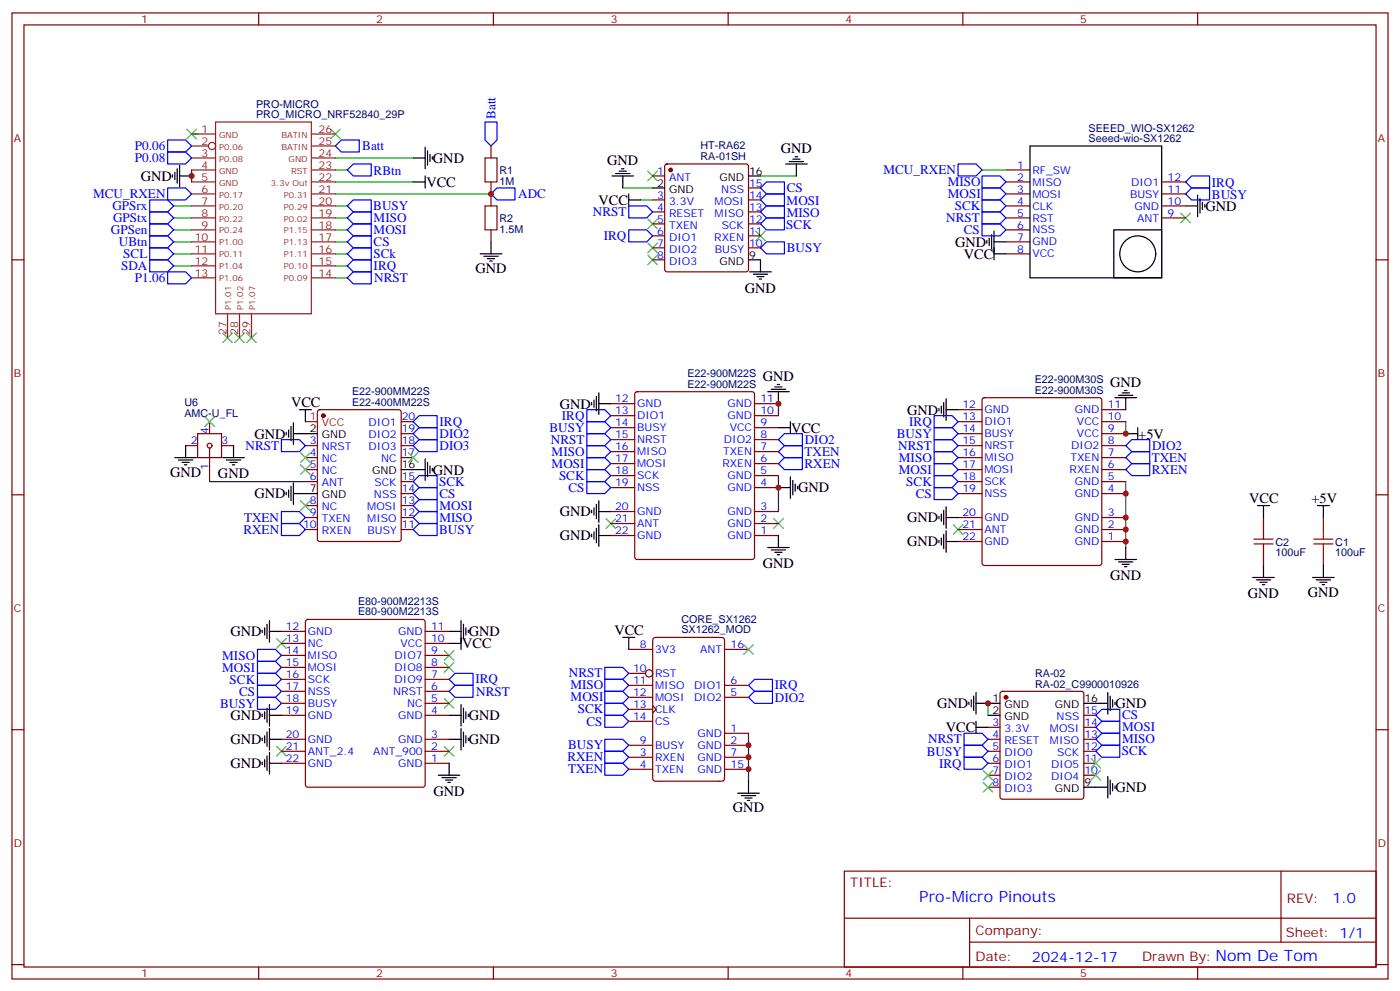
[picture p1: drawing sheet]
<svg xmlns="http://www.w3.org/2000/svg" width="412mm" height="292mm" viewBox="0 0 412 292" stroke-linecap="round" stroke-linejoin="round" font-family="sans-serif">
<g fill="none" stroke="#870000" stroke-width=".35">
<path d="M3.5 3.8h405.4v284.3h-405.4zM7.1 7.3h398.2v277.3h-398.2zM76.2 3.8v3.5M145.3 3.8v3.5M214.5 3.8v3.5M283.6 3.8v3.5M352.8 3.8v3.5M144.6 43v3.5M144.6 53.6v7M192.3 51.8h3.5M192.3 58.8h3.5M196 48.5l.5-.2h23.3l.5 .2 .2 .5v30.3l-.2 .5-.5 .2h-23.3l-.5-.2-.2-.5v-30.3z"/>
<path d="M220.5 58.8h3.5M220.5 55.3h3.5M296.3 50h7.1M296.3 53.6h7.1M296.3 57.1h7.1M342.2 53.6h7M342.2 57.1h7M3.5 76.5h3.6M144.6 67.7v3.5M192.3 76.5h3.5M192.3 62.4h3.5M192.3 65.9h3.5"/>
<path d="M192.3 69.4h3.5M192.3 73h3.5M220.5 62.4h3.5M220.5 65.9h3.5M220.5 69.4h3.5M220.5 73h3.5M296.3 60.6h7.1M296.3 64.1h7.1M296.3 67.7h7.1M296.3 71.2h7.1M296.3 74.7h7.1M342.2 60.6h7"/>
<path d="M342.2 64.1h7M405.3 76.5h3.6M179.9 118.8h7.1M187.2 115.5l.5-.2h33.8l.5 .2 .2 .5v48l-.2 .5-.5 .2h-33.8l-.5-.3-.2-.4v-48zM222.2 118.8h7.1M289.5 117.3l.5-.2h33.8l.5 .2 .3 .5v47.9l-.3 .5-.5 .2h-33.8l-.5-.2-.2-.5v-47.9zM54.7 131.2h3.5M58.2 127.6h7.1v7.1h-7.1zM61.7 124.1v3.5M61.7 131.9v9.8M65.3 131.2h3.5M90 131.2h3.5"/>
<path d="M90 138.2h3.5M90 134.7h3.5M93.7 120.8l.5-.2h23.3l.6 .4 .1 37.7-.5 .6-23.5 .1-.7-.5v-37.6zM118.2 131.2h3.5M118.2 134.7h3.5M118.2 127.6h3.5M118.2 124.1h3.5M179.9 140h7.1M179.9 136.5h7.1M179.9 132.9h7.1M179.9 129.4h7.1M179.9 125.9h7.1"/>
<path d="M179.9 122.3h7.1M222.2 140h7.1M222.2 136.5h7.1M222.2 132.9h7.1M222.2 129.4h7.1M222.2 125.9h7.1M222.2 122.3h7.1M282.2 131.2h7.1M282.2 138.2h7.1M282.2 134.7h7.1M282.2 127.6h7.1M282.2 124.1h7.1"/>
<path d="M282.2 120.6h7.1M324.6 131.2h7M324.6 138.2h7M324.6 134.7h7M324.6 127.6h7M324.6 124.1h7M324.6 120.6h7M3.5 145.6h3.6M90 155.9h3.5M90 152.3h3.5M90 141.7h3.5M90 148.8h3.5"/>
<path d="M118.2 155.9h3.5M118.2 152.3h3.5M118.2 145.3h3.5M118.2 141.7h3.5M118.2 148.8h3.5M179.9 157.6h7.1M179.9 154.1h7.1M179.9 150.6h7.1M179.9 143.5h7.1M222.2 157.6h7.1M222.2 154.1h7.1M222.2 150.6h7.1"/>
<path d="M222.2 143.5h7.1M282.2 159.4h7.1M282.2 155.9h7.1M282.2 152.3h7.1M282.2 145.3h7.1M282.2 141.7h7.1M324.6 159.4h7M324.6 155.9h7M324.6 152.3h7M324.6 145.3h7M324.6 141.7h7M372.2 152.3v3.6"/>
<path d="M389.8 152.3v3.6M405.3 145.6h3.6M372.2 162.9v3.5M389.8 162.9v3.5M82.9 200h7.1M82.9 196.4h7.1M82.9 192.9h7.1M82.9 189.4h7.1M82.9 185.8h7.1M90.2 182.5l.5-.2h33.8l.5 .2 .2 .5v48l-.2 .5-.5 .2h-33.8l-.5-.2-.2-.5v-48zM125.2 200h7.1M125.2 196.4h7.1"/>
<path d="M125.2 192.9h7.1M125.2 189.4h7.1M125.2 185.8h7.1M185.2 191.1h7.1M185.2 198.2h4.9M192.5 187.8l.8-.2h18.4a1.33 1.33 0 0 1 1.7 .5v40.1a1.33 1.33 0 0 1-.5 1.7h-18.9a1.33 1.33 0 0 1-1.7-.5v-40zM213.4 191.1h7.1M3.5 214.8h3.6M82.9 217.6h7.1M82.9 210.5h7.1M82.9 207h7.1M82.9 203.5h7.1"/>
<path d="M125.2 217.6h7.1M125.2 210.5h7.1M125.2 207h7.1M125.2 203.5h7.1M185.2 219.4h7.1M185.2 205.2h7.1M185.2 201.7h7.1M185.2 208.8h7.1M185.2 212.3h7.1M192.3 207.7l1 1.1-1 1M213.4 219.4h7.1M213.4 205.2h7.1"/>
<path d="M213.4 201.7h7.1M213.4 215.8h7.1M291 217.6h3.6M291 214.1h3.6M294.8 203.7l.5-.2h23.3l.5 .2 .2 .5v30.3l-.3 .5-.4 .2h-23.3l-.5-.2-.2-.5v-30.3zM319.3 217.6h3.5M319.3 210.5h3.5M319.3 214.1h3.5M405.3 214.8h3.6M82.9 224.6h7.1M82.9 221.1h7.1M125.2 224.6h7.1"/>
<path d="M125.2 221.1h7.1M185.2 222.9h7.1M185.2 226.4h7.1M213.4 222.9h7.1M213.4 226.4h7.1M291 224.6h3.6M291 221.1h3.6M291 228.2h3.6M291 231.7h3.6M319.3 224.6h3.5M319.3 221.1h3.5M319.3 228.2h3.5"/>
<path d="M248.7 256.4h156.6v28.2h-156.6zM377.3 256.4v20.9M248.7 270.2h156.5M285.6 277.3h119.6M285.6 270.2v14.2M3.5 283.9h3.6M76.2 284.6v3.5M145.3 284.6v3.5M214.5 284.6v3.5M283.6 284.6v3.5M352.8 284.6v3.5M405.3 283.9h3.6"/>
<circle cx="61.7" cy="131.2" r=".71"/>
<circle cx="191.2" cy="198.2" r="1.06"/>
</g>
<g fill="none" stroke="#3c3" stroke-width=".35">
<path d="M55 38l2.9 2.9M57.9 38l-2.9 2.9M97.4 38l2.8 2.9M100.2 38l-2.8 2.9M190.9 50.4l2.8 2.8M193.7 50.4l-2.8 2.8M190.9 75.1l2.8 2.8M190.9 71.5l2.8 2.9M190.9 64.5l2.8 2.8M193.7 75.1l-2.8 2.8M193.7 71.5l-2.8 2.9M193.7 64.5l-2.8 2.8"/>
<path d="M222.6 68l2.8 2.8M225.4 68l-2.8 2.8M347.8 62.7l2.9 2.8M350.7 62.7l-2.9 2.8M65.6 98l2.8 2.8M68.4 98l-2.8 2.8M69.1 98l2.9 2.8M72 98l-2.9 2.8M72.7 98l2.8 2.8M75.5 98l-2.8 2.8M60.3 122.7l2.8 2.8M63.1 122.7l-2.8 2.8"/>
<path d="M88.5 136.8l2.9 2.8M88.5 133.3l2.9 2.8M91.4 136.8l-2.9 2.8M91.4 133.3l-2.9 2.8M120.3 133.3l2.8 2.8M123.1 133.3l-2.8 2.8M88.5 147.4l2.9 2.8M91.4 147.4l-2.9 2.8M178.5 152.7l2.8 2.8M181.3 152.7l-2.8 2.8M227.9 152.7l2.8 2.8M230.7 152.7l-2.8 2.8"/>
<path d="M280.8 154.4l2.8 2.9M283.6 154.4l-2.8 2.9M81.5 188l2.8 2.8M84.3 188l-2.8 2.8M130.9 191.5l2.8 2.8M130.9 195l2.8 2.8M133.7 191.5l-2.8 2.8M133.7 195l-2.8 2.8M219.1 189.7l2.8 2.8M221.9 189.7l-2.8 2.8M81.5 219.7l2.8 2.8M84.3 219.7l-2.8 2.8"/>
<path d="M130.9 205.6l2.8 2.8M130.9 219.7l2.8 2.8M133.7 205.6l-2.8 2.8M133.7 219.7l-2.8 2.8M289.6 226.8l2.9 2.8M289.6 230.3l2.9 2.8M292.5 226.8l-2.9 2.8M292.5 230.3l-2.9 2.8M321.4 223.2l2.8 2.9M321.4 226.8l2.8 2.8M324.2 223.2l-2.8 2.9M324.2 226.8l-2.8 2.8"/>
</g>
<g fill="none" stroke="#008700" stroke-width=".35">
<path d="M56.4 39.4h1.8M56.4 50v3.6M98.8 57.1h45.8M98.8 50h3.5M98.8 46.5h22.9M98.8 53.6h22.9M183.4 55.3h8.9M188.7 58.8h3.6M224 51.8h10.6M289.3 50h7M51.2 60.6h5.2M51.2 64.1h5.2"/>
<path d="M51.2 67.7h5.2M51.2 71.2h5.2M51.2 74.7h5.2M51.2 78.2h5.2M98.8 60.6h3.5M98.8 64.1h3.5M98.8 67.7h3.5M98.8 71.2h3.5M98.8 74.7h3.5M98.8 78.2h3.5M98.8 81.8h3.5M229.3 118.8v3.5"/>
<path d="M229.3 140v10.6M331.6 124.1v3.5M61.7 141.7h28.3M331.6 141.7v19.4M220.5 215.8v14.1M291 207v3.5"/>
</g>
<g fill="none" stroke="#000" stroke-width=".35">
<path d="M50.8 51.4v.7M51.5 50.7v2.1M52.2 49.7v4.2M52.9 51.8h3.5M52.9 48.6v6.4M121.7 53.6h3.5M121.7 46.5h3.5M125.2 43.3v6.4M125.2 51.8v3.5M125.9 44.4v4.2M126.6 45.4v2.2M127.4 46.1v.7"/>
<path d="M180.3 51.8h6.3M181.3 51.1h4.3M182.4 50.4h2.1M183.1 49.7h.7M183.4 51.8v3.5M185.2 58.8h3.5M185.2 57.1v3.5M192.3 55.3h3.5M220.5 51.8h3.5M231.4 48.3h6.4M232.5 47.6h4.2M233.5 46.8h2.2"/>
<path d="M234.2 46.1h.7M234.6 48.3v3.5M303.4 43h38.8v38.8h-38.8zM352.8 57.4v6.4M353.5 58.5v4.2M354.2 59.5v2.2M141.5 74.7h6.3M142.5 75.4h4.3M143.6 76.1h2.1M144.3 76.8h.7M144.6 71.2v3.5M220.5 76.5h3.5v3.5"/>
<path d="M290.7 70.8v.7M291.4 70.1v2.1M292.1 69.1v4.2M292.8 74.7h3.5M292.8 68v8.5M292.8 71.2h3.5M328.1 67.7h14.1v14.1h-14.1zM349.2 60.6h3.6M354.9 60.3v.7M220.8 80h6.4M221.9 80.7h4.2M223 81.4h2.1"/>
<path d="M223.7 82.1h.7M174.3 118.5v.7M175 117.8v2.1M175.7 116.7v4.2M176.4 115.6v6.4M176.4 118.8h3.5M226.1 115.3h6.4M227.2 114.6h4.2M228.2 113.9h2.2M229 113.2h.7M229.3 115.3v3.5M277.3 119.5v2.1"/>
<path d="M278 118.5v4.2M278.7 117.4v6.4M328.4 117.1h6.4M329.5 116.3h4.2M330.6 115.6h2.1M331.3 114.9h.7M331.6 117.1v3.5M51.5 134.7h6.4M52.6 135.4h4.2M53.6 136.1h2.1M54.3 136.8h.7M54.7 131.2v3.5"/>
<path d="M65.6 134.7h6.4M66.7 135.4h4.2M67.7 136.1h2.1M68.4 136.8h.7M68.8 131.2v3.5M84.3 127.3v.7M85 126.6v2.1M85.7 125.5v4.3M86.4 127.6h7.1M86.4 124.5v6.3M88.2 120.6h3.5M90 120.6v3.5"/>
<path d="M118.2 138.2h7M125.2 135v6.4M125.9 136.1v4.2M126.6 137.2v2.1M127.4 137.9v.7M229.3 125.9h3.5M232.8 124.1v3.5M276.6 120.2v.7M278.7 120.6h3.5M331.6 127.6h3.5M335.1 125.9v3.5M84.3 144.9v.7"/>
<path d="M85 144.2v2.1M85.7 143.2v4.2M86.4 145.3h7.1M86.4 142.1v6.3M174.3 150.2v.7M174.3 157.3v.7M175 149.5v2.1M175 156.6v2.1M175.7 148.4v4.3M175.7 155.5v4.2M176.4 150.6h3.5M176.4 147.4v6.3"/>
<path d="M176.4 154.4v6.4M176.4 157.6h3.5M229.3 143.5h3.5M229.3 157.6v3.5M232.8 140.3v6.4M233.5 141.4v4.2M234.2 142.5v2.1M234.9 143.2v.7M276.6 152v.7M276.6 159v.7M277.3 151.3v2.1M277.3 158.3v2.1"/>
<path d="M278 150.2v4.2M278 157.3v4.2M278.7 149.2v6.3M278.7 156.2v6.4M278.7 159.4h3.5M278.7 152.3h3.5M370.4 148.8h3.5M372.2 148.8v3.5M388.1 148.8h3.5M389.8 148.8v3.5M226.1 161.1h6.4M227.2 161.9h4.2"/>
<path d="M228.2 162.6h2.2M229 163.3h.7M328.4 164.7h6.4M329.5 165.4h4.2M330.6 166.1h2.1M331.3 166.8h.7M331.6 161.1v3.6M369 170h6.4M370.1 170.7h4.2M371.1 171.4h2.1M371.8 172.1h.7M372.2 166.4v3.6"/>
<path d="M386.6 170h6.4M387.7 170.7h4.2M388.8 171.4h2.1M389.5 172.1h.7M389.8 166.4v3.6M77.3 185.5v.7M78 184.8v2.1M78.7 183.7v4.3M79.4 185.8h3.5M79.4 182.7v6.3M132.3 185.8h3.5M132.3 189.4h3.5"/>
<path d="M135.8 182.7v8.4M136.5 183.7v4.3M137.2 184.8v2.1M137.9 185.5v.7M183.4 187.6h3.6M185.2 187.6v3.5M77.3 210.2v.7M77.3 217.2v.7M78 209.5v2.1M78 216.5v2.2M78.7 208.4v4.3M78.7 215.5v4.2"/>
<path d="M79.4 217.6h3.5M79.4 210.5h3.5M79.4 207.4v6.3M79.4 214.4v6.4M132.3 217.6h3.5M132.3 210.5h3.5M135.8 207.4v6.3M135.8 214.4v6.4M136.5 208.4v4.3M136.5 215.5v4.2M137.2 209.5v2.1M137.2 216.5v2.2"/>
<path d="M137.9 210.2v.7M137.9 217.2v.7M285.4 206.7v.7M286.1 206v2.1M286.8 204.9v4.2M287.5 207h7.1M287.5 203.8v6.4M287.5 212.3v3.5M287.5 214.1h3.5M291 210.5h3.6M319.3 207h7M326.3 203.8v6.4"/>
<path d="M327 204.9v4.2M327.7 206v2.1M328.4 206.7v.7M77.3 224.3v.7M78 223.6v2.1M78.7 222.5v4.3M79.4 221.5v6.3M79.4 224.6h3.5M129.1 228.2h6.4M130.2 228.9h4.2M131.2 229.6h2.1M131.9 230.3h.7"/>
<path d="M132.3 224.6v3.6M217.3 233.5h6.4M218.4 234.2h4.2M219.4 234.9h2.1M220.1 235.6h.7M220.5 229.9v3.6M319.3 231.7h7M326.3 228.5v6.4M327 229.6v4.2M327.7 230.6v2.2M328.4 231.4v.7"/>
<circle cx="335.1" cy="74.7" r="5.3"/>
</g>
<g fill="none" stroke="#00f" stroke-width=".35">
<path d="M142.9 35.9h3.5v5.3l-1.8 1.8-1.7-1.8zM44.1 58.8h5.3l1.8 1.8-1.8 1.8h-5.3zM49.4 41.2h5.3l1.7 1.8-1.7 1.7h-5.3zM49.4 44.7h5.3l1.7 1.8-1.7 1.8h-5.3zM49.4 55.3h5.3l1.7 1.8-1.7 1.7h-5.3zM98.8 43l1.7-1.8h5.3v3.5h-5.3zM104.1 48.3h5.3v3.5h-5.3l-1.8-1.8zM144.6 57.1l1.8-1.8h5.3v3.5h-5.3zM224 58.8l1.8-1.7h5.3v3.5h-5.3zM224 55.3l1.8-1.7h5.3v3.5h-5.3zM282.2 48.3h5.3l1.8 1.7-1.8 1.8h-5.3zM289.3 58.8h5.3l1.7 1.8-1.7 1.8h-5.3z"/>
<path d="M289.3 55.3h5.3l1.7 1.8-1.7 1.7h-5.3zM289.3 51.8h5.3l1.7 1.8-1.7 1.7h-5.3zM349.2 53.6l1.8-1.8h5.3v3.5h-5.3zM349.2 57.1l1.8-1.8h5.3v3.5h-5.3zM44.1 69.4h5.3l1.8 1.8-1.8 1.8h-5.3zM44.1 65.9h5.3l1.8 1.8-1.8 1.7h-5.3zM44.1 62.4h5.3l1.8 1.7-1.8 1.8h-5.3zM44.1 73h5.3l1.8 1.7-1.8 1.8h-5.3zM44.1 76.5h5.3l1.8 1.7-1.8 1.8h-5.3zM102.3 78.2l1.8-1.7h5.3v3.5h-5.3zM102.3 71.2l1.8-1.8h5.3v3.6h-5.3zM102.3 64.1l1.8-1.7h5.3v3.5h-5.3z"/>
<path d="M102.3 74.7l1.8-1.7h5.3v3.5h-5.3zM102.3 60.6l1.8-1.8h5.3v3.6h-5.3zM104.1 65.9h5.3v3.5h-5.3l-1.8-1.7zM185.2 67.7h5.3l1.8 1.7-1.8 1.8h-5.3zM185.2 60.6h5.3l1.8 1.8-1.8 1.7h-5.3zM224 73l1.8-1.8h5.3v3.5h-5.3zM224 65.9l1.8-1.8h5.3v3.6h-5.3zM224 62.4l1.8-1.8h5.3v3.5h-5.3zM289.3 65.9h5.3l1.7 1.8-1.7 1.7h-5.3zM289.3 62.4h5.3l1.7 1.7-1.7 1.8h-5.3zM49.4 80h5.3l1.7 1.8-1.7 1.7h-5.3zM102.3 81.8l1.8-1.8h5.3v3.5h-5.3z"/>
<path d="M82.9 129.4h5.3l1.8 1.8-1.8 1.7h-5.3zM121.7 127.6l1.8-1.7h5.3v3.5h-5.3zM121.7 124.1l1.8-1.8h5.3v3.6h-5.3zM121.7 131.2l1.8-1.8h5.3v3.5h-5.3zM172.9 127.6h5.3l1.7 1.8-1.7 1.8h-5.3zM172.9 120.6h5.3l1.7 1.7-1.7 1.8h-5.3zM172.9 134.7h5.3l1.7 1.8-1.7 1.7h-5.3zM172.9 131.2h5.3l1.7 1.7-1.7 1.8h-5.3zM172.9 138.2h5.3l1.7 1.8-1.7 1.7h-5.3zM172.9 124.1h5.3l1.7 1.8-1.7 1.7h-5.3zM229.3 129.4l1.8-1.8h5.3v3.6h-5.3zM229.3 136.5l1.8-1.8h5.3v3.5h-5.3z"/>
<path d="M231.1 131.2h5.3v3.5h-5.3l-1.8-1.8zM275.2 125.9h5.3l1.7 1.7-1.7 1.8h-5.3zM275.2 140h5.3l1.7 1.7-1.7 1.8h-5.3zM275.2 132.9h5.3l1.7 1.8-1.7 1.8h-5.3zM275.2 136.5h5.3l1.7 1.7-1.7 1.8h-5.3zM275.2 122.3h5.3l1.7 1.8-1.7 1.8h-5.3zM275.2 129.4h5.3l1.7 1.8-1.7 1.7h-5.3zM331.6 138.2l1.8-1.7h5.3v3.5h-5.3zM333.4 129.4h5.3v3.5h-5.3l-1.8-1.7zM333.4 132.9h5.3v3.6h-5.3l-1.8-1.8zM82.9 154.1h5.3l1.8 1.8-1.8 1.7h-5.3zM82.9 150.6h5.3l1.8 1.7-1.8 1.8h-5.3z"/>
<path d="M121.7 155.9l1.8-1.8h5.3v3.5h-5.3zM121.7 141.7l1.8-1.7h5.3v3.5h-5.3zM121.7 152.3l1.8-1.7h5.3v3.5h-5.3zM121.7 148.8l1.8-1.8h5.3v3.6h-5.3zM121.7 145.3l1.8-1.8h5.3v3.5h-5.3zM172.9 141.7h5.3l1.7 1.8-1.7 1.8h-5.3zM275.2 143.5h5.3l1.7 1.8-1.7 1.7h-5.3zM75.8 194.7h5.3l1.8 1.7-1.8 1.8h-5.3zM75.8 198.2h5.3l1.8 1.8-1.8 1.7h-5.3zM75.8 191.1h5.3l1.8 1.8-1.8 1.8h-5.3zM132.3 200l1.8-1.8h5.2v3.5h-5.2zM178.2 200h5.2l1.8 1.7-1.8 1.8h-5.2z"/>
<path d="M178.2 196.4h5.2l1.8 1.8-1.8 1.8h-5.2zM75.8 205.2h5.3l1.8 1.8-1.8 1.8h-5.3zM75.8 201.7h5.3l1.8 1.8-1.8 1.7h-5.3zM132.3 203.5l1.8-1.8h5.2v3.5h-5.2zM178.2 217.6h5.2l1.8 1.8-1.8 1.7h-5.2zM178.2 207h5.2l1.8 1.8-1.8 1.7h-5.2zM178.2 203.5h5.2l1.8 1.7-1.8 1.8h-5.2zM178.2 210.5h5.2l1.8 1.8-1.8 1.8h-5.2zM220.5 201.7l1.7-1.7h5.3v3.5h-5.3zM222.2 203.5h5.3v3.5h-5.3l-1.7-1.8zM284 219.4h5.3l1.7 1.7-1.7 1.8h-5.3zM284 215.8h5.3l1.7 1.8-1.7 1.8h-5.3z"/>
<path d="M322.8 210.5l1.8-1.7h5.2v3.5h-5.2zM322.8 214.1l1.8-1.8h5.2v3.5h-5.2zM322.8 217.6l1.8-1.8h5.2v3.6h-5.2zM178.2 221.1h5.2l1.8 1.8-1.8 1.7h-5.2zM178.2 224.6h5.2l1.8 1.8-1.8 1.8h-5.2zM284 222.9h5.3l1.7 1.7-1.7 1.8h-5.3zM322.8 221.1l1.8-1.7h5.2v3.5h-5.2z"/>
</g>
<g fill="#870000" stroke="#870000" stroke-width=".35">
<circle cx="197.6" cy="50" r=".53"/>
<circle cx="95.2" cy="122.3" r=".53"/>
<circle cx="296.3" cy="205.2" r=".53"/>
</g>
<path d="M90 124.1h3.5" fill="none" stroke="#f00" stroke-width=".35"/>
<path d="M142.9 46.5h3.5v7.1h-3.5zM142.9 60.6h3.5v7.1h-3.5zM369.4 158.7h5.6M372.2 155.9v2.8M387 158.7h5.6M389.8 155.9v2.8M369.4 160.1h5.6M372.2 160.1v2.8M387 160.1h5.6M389.8 160.1v2.8" fill="none" stroke="#a10000" stroke-width=".35"/>
<g fill="none" stroke="#8c2424" stroke-width=".35">
<path d="M56.4 39.4h7.1M63.5 35.9h28.2v56.5h-28.2zM91.7 39.4h7.1M56.4 43h5M56.4 46.5h7.1M56.4 50h7.1M56.4 53.6h7.1M56.4 57.1h7.1M91.7 43h7.1M91.7 46.5h7.1M91.7 50h7.1M91.7 53.6h7.1"/>
<path d="M91.7 57.1h7.1M56.4 67.7h7.1M56.4 71.2h7.1M56.4 60.6h7.1M56.4 74.7h7.1M56.4 64.1h7.1M56.4 78.2h7.1M91.7 67.7h7.1M91.7 71.2h7.1M91.7 60.6h7.1M91.7 74.7h7.1M91.7 64.1h7.1"/>
<path d="M91.7 78.2h7.1M56.4 81.8h7.1M67 92.4v7M70.6 92.4v7M74.1 92.4v7M91.7 81.8h7.1"/>
<circle cx="62.4" cy="43" r="1.06"/>
</g>
<g fill="#c00">
<circle cx="229.3" cy="143.5" r=".88"/>
<circle cx="331.6" cy="145.3" r=".88"/>
<circle cx="331.6" cy="152.3" r=".88"/>
<circle cx="331.6" cy="155.9" r=".88"/>
<circle cx="331.6" cy="159.4" r=".88"/>
<circle cx="229.3" cy="118.8" r=".88"/>
<circle cx="331.6" cy="127.6" r=".88"/>
<circle cx="144.6" cy="57.1" r=".88"/>
<circle cx="56.4" cy="51.8" r=".88"/>
<circle cx="220.5" cy="226.4" r=".88"/>
<circle cx="220.5" cy="222.9" r=".88"/>
<circle cx="220.5" cy="219.4" r=".88"/>
<circle cx="291" cy="207" r=".88"/>
</g>
<g font-size="4.6" fill="#00f">
<text x="270.8" y="265.4">Pro-Micro Pinouts</text>
<text x="358.1" y="282.9">Nom De Tom</text>
</g>
<g font-size="4.2">
<text x="127.5" y="47.9">GND</text>
<text x="230" y="45.1">GND</text>
<text x="41.5" y="53.2">GND</text>
<text x="178.9" y="48.6">GND</text>
<text x="125.6" y="55">VCC</text>
<text x="176.3" y="60.3">VCC</text>
<text x="355.1" y="62">GND</text>
<text x="281.3" y="72.6">GND</text>
<text x="283.9" y="76.1">VCC</text>
<text x="140.1" y="80.4">GND</text>
<text x="219.4" y="86.1">GND</text>
<text x="224.7" y="112.1">GND</text>
<text x="327" y="113.8">GND</text>
<text x="85.7" y="119.9">VCC</text>
<text x="164.9" y="120.3">GND</text>
<text x="267.2" y="122">GND</text>
<text x="75" y="129.1">GND</text>
<text x="233" y="127.3">VCC</text>
<text x="335.3" y="129.1">+5V</text>
<text x="50.1" y="140.3">GND</text>
<text x="64.2" y="140.7">GND</text>
<text x="127.5" y="139.7">GND</text>
<text x="75" y="146.7">GND</text>
<text x="235.1" y="144.9">GND</text>
<text x="367.9" y="148.1">VCC</text>
<text x="386.3" y="148.1">+5V</text>
<text x="164.9" y="152">GND</text>
<text x="267.2" y="153.8">GND</text>
<text x="164.9" y="159.1">GND</text>
<text x="267.2" y="160.8">GND</text>
<text x="224.7" y="167.2">GND</text>
<text x="327" y="170.8">GND</text>
<text x="367.6" y="176.1">GND</text>
<text x="385.2" y="175.6">GND</text>
<text x="67.9" y="187.3">GND</text>
<text x="136.2" y="190.8">VCC</text>
<text x="138.1" y="187.3">GND</text>
<text x="181" y="186.9">VCC</text>
<text x="276" y="208.4">GND</text>
<text x="328.6" y="208.4">GND</text>
<text x="67.9" y="211.9">GND</text>
<text x="138.1" y="211.9">GND</text>
<text x="278.6" y="215.5">VCC</text>
<text x="67.9" y="219">GND</text>
<text x="138.1" y="219">GND</text>
<text x="67.9" y="226.1">GND</text>
<text x="328.6" y="233.1">GND</text>
<text x="127.7" y="234.2">GND</text>
<text x="215.9" y="239.1">GND</text>
</g>
<g font-size="4.2" fill="#00f">
<text x="392.5" y="265.7">1.0</text>
<text x="304" y="283">2024-12-17</text>
</g>
<g font-size="3.9" fill="#00f">
<text x="145.9" y="35" transform="rotate(-90 145.9 35)">Batt</text>
<text x="39.8" y="44.2">P0.06</text>
<text x="39.8" y="47.8">P0.08</text>
<text x="106.7" y="44.3">Batt</text>
<text x="110.1" y="51.4">RBtn</text>
<text x="260.3" y="51.3">MCU_RXEN</text>
<text x="27.4" y="58.3">MCU_RXEN</text>
<text x="152.6" y="58.4">ADC</text>
<text x="231.8" y="56.6">CS</text>
<text x="279.2" y="54.7">MISO</text>
<text x="279.2" y="58.2">MOSI</text>
<text x="357" y="58.4">BUSY</text>
<text x="357" y="54.9">IRQ</text>
<text x="33.1" y="61.9">GPSrx</text>
<text x="33.3" y="65.4">GPStx</text>
<text x="110" y="61.8">BUSY</text>
<text x="110.1" y="65.3">MISO</text>
<text x="174.6" y="63.6">NRST</text>
<text x="231.7" y="60.2">MOSI</text>
<text x="231.7" y="63.7">MISO</text>
<text x="278.7" y="65.3">NRST</text>
<text x="281.3" y="61.8">SCK</text>
<text x="32.7" y="68.9">GPSen</text>
<text x="110.1" y="68.9">MOSI</text>
<text x="177.9" y="70.7">IRQ</text>
<text x="231.6" y="67.3">SCK</text>
<text x="283.9" y="68.9">CS</text>
<text x="35" y="72.4">UBtn</text>
<text x="36.3" y="76">SCL</text>
<text x="110" y="75.9">SCk</text>
<text x="110.1" y="72.4">CS</text>
<text x="231.7" y="74.3">BUSY</text>
<text x="35.7" y="79.5">SDA</text>
<text x="39.8" y="83">P1.06</text>
<text x="110.1" y="79.4">IRQ</text>
<text x="110.2" y="83">NRST</text>
<text x="129.5" y="125.3">IRQ</text>
<text x="165.5" y="123.6">IRQ</text>
<text x="267.8" y="125.4">IRQ</text>
<text x="129.5" y="129">DIO2</text>
<text x="161.9" y="127.1">BUSY</text>
<text x="162.3" y="130.6">NRST</text>
<text x="237.1" y="130.8">DIO2</text>
<text x="264.2" y="128.9">BUSY</text>
<text x="72.3" y="132.4">NRST</text>
<text x="129.5" y="132.5">DIO3</text>
<text x="162.5" y="137.7">MOSI</text>
<text x="162.5" y="134.2">MISO</text>
<text x="237" y="134.1">TXEN</text>
<text x="237" y="137.7">RXEN</text>
<text x="264.6" y="132.4">NRST</text>
<text x="264.8" y="136">MISO</text>
<text x="339.3" y="135.9">TXEN</text>
<text x="339.4" y="132.5">DIO2</text>
<text x="129.4" y="142.9">SCK</text>
<text x="164.7" y="141.3">SCK</text>
<text x="264.8" y="139.5">MOSI</text>
<text x="267" y="143">SCK</text>
<text x="339.3" y="139.4">RXEN</text>
<text x="129.5" y="146.5">CS</text>
<text x="167.5" y="144.8">CS</text>
<text x="269.8" y="146.5">CS</text>
<text x="71.9" y="153.6">TXEN</text>
<text x="129.5" y="153.5">MISO</text>
<text x="129.5" y="150">MOSI</text>
<text x="71.7" y="157.1">RXEN</text>
<text x="129.4" y="157.1">BUSY</text>
<text x="65.5" y="197.7">MOSI</text>
<text x="65.5" y="194.2">MISO</text>
<text x="67.7" y="201.2">SCK</text>
<text x="140.1" y="201.2">IRQ</text>
<text x="167.6" y="199.4">NRST</text>
<text x="168.1" y="202.8">MISO</text>
<text x="228.2" y="202.9">IRQ</text>
<text x="64.9" y="208.3">BUSY</text>
<text x="70.4" y="204.8">CS</text>
<text x="140.3" y="204.8">NRST</text>
<text x="168.1" y="206.4">MOSI</text>
<text x="170.2" y="209.9">SCK</text>
<text x="228.3" y="206.6">DIO2</text>
<text x="172.8" y="213.6">CS</text>
<text x="330.6" y="211.7">CS</text>
<text x="330.6" y="215.3">MOSI</text>
<text x="167.3" y="220.5">BUSY</text>
<text x="273.4" y="218.8">NRST</text>
<text x="330.6" y="218.8">MISO</text>
<text x="167.1" y="224">RXEN</text>
<text x="167.3" y="227.5">TXEN</text>
<text x="273" y="222.4">BUSY</text>
<text x="276.6" y="225.9">IRQ</text>
<text x="330.5" y="222.3">SCK</text>
</g>
<g font-size="3.9" fill="#800">
<text x="250.5" y="261">TITLE:</text>
<text x="379.1" y="265.7">REV:</text>
<text x="287.4" y="275.2">Company:</text>
<text x="378.7" y="275.8">Sheet: 1/1</text>
<text x="287.4" y="282.9">Date:</text>
<text x="336.4" y="282.9">Drawn By:</text>
</g>
<g font-size="3.2" fill="#800">
<text x="41.6" y="6.8">1</text>
<text x="110.8" y="6.8">2</text>
<text x="179.9" y="6.8">3</text>
<text x="249.1" y="6.8">4</text>
<text x="318.2" y="6.8">5</text>
<text x="4.1" y="41.9">A</text>
<text x="405.9" y="41.9">A</text>
<text x="4.1" y="111.1">B</text>
<text x="405.9" y="111.1">B</text>
<text x="4.1" y="180.2">C</text>
<text x="405.9" y="180.2">C</text>
<text x="4.1" y="249.3">D</text>
<text x="405.9" y="249.3">D</text>
<text x="41.6" y="287.6">1</text>
<text x="110.8" y="287.6">2</text>
<text x="179.9" y="287.6">3</text>
<text x="249.1" y="287.6">4</text>
<text x="318.2" y="287.6">5</text>
</g>
<g font-size="3.2" fill="#000080">
<text x="75.4" y="34.8">PRO_MICRO_NRF52840_29P</text>
<text x="75.4" y="31.6">PRO-MICRO</text>
<text x="320.7" y="41.9">Seeed-wio-SX1262</text>
<text x="320.7" y="38.7">SEEED_WIO-SX1262</text>
<text x="206.4" y="47.1">RA-01SH</text>
<text x="206.4" y="43.9">HT-RA62</text>
<text x="147.1" y="51.2">R1</text>
<text x="147.1" y="54.3">1M</text>
<text x="147.1" y="65.3">R2</text>
<text x="147.1" y="68.5">1.5M</text>
<text x="202.5" y="110.9">E22-900M22S</text>
<text x="304.8" y="112.7">E22-900M30S</text>
<text x="54.3" y="119.5">U6</text>
<text x="103.7" y="119.4">E22-400MM22S</text>
<text x="103.7" y="116.2">E22-900MM22S</text>
<text x="202.5" y="114.1">E22-900M22S</text>
<text x="304.8" y="115.9">E22-900M30S</text>
<text x="54.3" y="122.7">AMC-U_FL</text>
<text x="375.7" y="160.6">C2</text>
<text x="393.3" y="160.6">C1</text>
<text x="375.7" y="163.7">100uF</text>
<text x="393.3" y="163.7">100uF</text>
<text x="105.5" y="178">E80-900M2213S</text>
<text x="105.5" y="181.1">E80-900M2213S</text>
<text x="200.7" y="183.3">CORE_SX1262</text>
<text x="200.7" y="186.4">SX1262_MOD</text>
<text x="304.9" y="202.4">RA-02_C9900010926</text>
<text x="304.9" y="199.2">RA-02</text>
</g>
<g font-size="3.2" fill="#8d2323">
<text x="59.4" y="39.1">1</text>
<text x="93.8" y="39.1">26</text>
<text x="59.4" y="46.1">3</text>
<text x="59.4" y="42.6">2</text>
<text x="93.8" y="42.6">25</text>
<text x="93.8" y="46.1">24</text>
<text x="59.4" y="49.7">4</text>
<text x="59.4" y="53.2">5</text>
<text x="93.8" y="49.7">23</text>
<text x="93.8" y="53.2">22</text>
<text x="59.4" y="56.7">6</text>
<text x="93.8" y="56.7">21</text>
<text x="59.4" y="60.3">7</text>
<text x="59.4" y="63.8">8</text>
<text x="93.8" y="60.3">20</text>
<text x="93.8" y="63.8">19</text>
<text x="57.4" y="70.8">10</text>
<text x="59.4" y="67.3">9</text>
<text x="93.8" y="67.3">18</text>
<text x="93.8" y="70.8">17</text>
<text x="57.4" y="77.9">12</text>
<text x="57.4" y="74.4">11</text>
<text x="93.8" y="74.4">16</text>
<text x="93.8" y="77.9">15</text>
<text x="57.4" y="81.4">13</text>
<text x="93.8" y="81.4">14</text>
<text x="66.7" y="98.5" transform="rotate(-90 66.7 98.5)">27</text>
<text x="70.2" y="98.5" transform="rotate(-90 70.2 98.5)">28</text>
<text x="73.7" y="98.5" transform="rotate(-90 73.7 98.5)">29</text>
</g>
<g font-size="3.2" fill="#00f">
<text x="193.6" y="51.4">1</text>
<text x="197.1" y="53.2">ANT</text>
<text x="299.6" y="49.7">1</text>
<text x="299.6" y="53.2">2</text>
<text x="304.1" y="51.1">RF_SW</text>
<text x="344" y="53.2">12</text>
<text x="193.6" y="58.5">3</text>
<text x="212.5" y="56.7">NSS</text>
<text x="220.7" y="58.5">14</text>
<text x="220.7" y="55">15</text>
<text x="299.6" y="56.7">3</text>
<text x="304.1" y="54.6">MISO</text>
<text x="304.1" y="58.1">MOSI</text>
<text x="332.9" y="58.1">BUSY</text>
<text x="333.2" y="54.6">DIO1</text>
<text x="344" y="56.7">11</text>
<text x="193.6" y="62">4</text>
<text x="193.6" y="65.5">5</text>
<text x="197.1" y="60.3">3.3V</text>
<text x="197.1" y="63.8">RESET</text>
<text x="210.5" y="63.8">MISO</text>
<text x="210.5" y="60.3">MOSI</text>
<text x="220.7" y="65.5">12</text>
<text x="220.7" y="62">13</text>
<text x="299.6" y="60.3">4</text>
<text x="299.6" y="63.8">5</text>
<text x="304.1" y="61.7">CLK</text>
<text x="304.1" y="65.2">RST</text>
<text x="334.2" y="61.7">GND</text>
<text x="335" y="65.2">ANT</text>
<text x="344" y="63.8">9</text>
<text x="344" y="60.3">10</text>
<text x="193.6" y="69.1">6</text>
<text x="197.1" y="67.3">TXEN</text>
<text x="197.1" y="70.8">DIO1</text>
<text x="210.4" y="70.8">RXEN</text>
<text x="212.6" y="67.3">SCK</text>
<text x="220.7" y="69.1">11</text>
<text x="299.6" y="67.3">6</text>
<text x="299.6" y="70.8">7</text>
<text x="304.1" y="68.7">NSS</text>
<text x="193.6" y="72.6">7</text>
<text x="193.6" y="76.1">8</text>
<text x="197.1" y="74.4">DIO2</text>
<text x="197.1" y="77.9">DIO3</text>
<text x="210.6" y="74.4">BUSY</text>
<text x="220.7" y="72.6">10</text>
<text x="299.6" y="74.4">8</text>
<text x="304.1" y="72.2">GND</text>
<text x="304.1" y="75.8">VCC</text>
<text x="181.2" y="118.5">12</text>
<text x="187.7" y="119.9">GND</text>
<text x="214.3" y="119.9">GND</text>
<text x="224" y="118.5">11</text>
<text x="108.6" y="125.5">DIO1</text>
<text x="118.4" y="123.8">20</text>
<text x="181.2" y="125.5">14</text>
<text x="181.2" y="122">13</text>
<text x="187.7" y="123.4">DIO1</text>
<text x="214.3" y="123.4">GND</text>
<text x="224" y="122">10</text>
<text x="224" y="125.5">9</text>
<text x="283.5" y="120.2">12</text>
<text x="283.5" y="123.8">13</text>
<text x="290" y="121.6">GND</text>
<text x="290" y="125.2">DIO1</text>
<text x="316.6" y="121.6">GND</text>
<text x="317.2" y="125.2">VCC</text>
<text x="326.3" y="123.8">10</text>
<text x="326.3" y="120.2">11</text>
<text x="56.2" y="130.8">2</text>
<text x="61.4" y="127.6" transform="rotate(-90 61.4 127.6)">4</text>
<text x="65.3" y="130.8">3</text>
<text x="91.3" y="130.8">3</text>
<text x="108.6" y="129">DIO2</text>
<text x="118.4" y="130.8">18</text>
<text x="118.4" y="127.3">19</text>
<text x="181.2" y="129">15</text>
<text x="187.7" y="130.5">NRST</text>
<text x="187.7" y="126.9">BUSY</text>
<text x="213.3" y="130.5">DIO2</text>
<text x="214.9" y="126.9">VCC</text>
<text x="224" y="129">8</text>
<text x="283.5" y="127.3">14</text>
<text x="283.5" y="130.8">15</text>
<text x="290" y="128.7">BUSY</text>
<text x="317.2" y="128.7">VCC</text>
<text x="326.3" y="130.8">8</text>
<text x="326.3" y="127.3">9</text>
<text x="91.3" y="134.3">4</text>
<text x="91.3" y="137.9">5</text>
<text x="94.8" y="132.6">NRST</text>
<text x="94.8" y="136.1">NC</text>
<text x="108.6" y="132.6">DIO3</text>
<text x="112.3" y="136.1">NC</text>
<text x="118.4" y="134.3">17</text>
<text x="181.2" y="136.1">17</text>
<text x="181.2" y="132.6">16</text>
<text x="187.7" y="137.5">MOSI</text>
<text x="187.7" y="134">MISO</text>
<text x="212.8" y="137.5">RXEN</text>
<text x="213" y="134">TXEN</text>
<text x="224" y="132.6">7</text>
<text x="224" y="136.1">6</text>
<text x="283.5" y="134.3">16</text>
<text x="283.5" y="137.9">17</text>
<text x="290" y="132.2">NRST</text>
<text x="290" y="135.7">MISO</text>
<text x="315.3" y="135.7">TXEN</text>
<text x="315.6" y="132.2">DIO2</text>
<text x="326.3" y="137.9">6</text>
<text x="326.3" y="134.3">7</text>
<text x="61.4" y="138.5" transform="rotate(-90 61.4 138.5)">1</text>
<text x="91.3" y="141.4">6</text>
<text x="94.8" y="139.6">NC</text>
<text x="94.8" y="143.2">ANT</text>
<text x="110.3" y="143.2">SCK</text>
<text x="118.4" y="141.4">15</text>
<text x="181.2" y="143.2">19</text>
<text x="181.2" y="139.6">18</text>
<text x="187.7" y="141">SCK</text>
<text x="214.3" y="141">GND</text>
<text x="224" y="139.6">5</text>
<text x="224" y="143.2">4</text>
<text x="283.5" y="141.4">18</text>
<text x="290" y="139.3">MOSI</text>
<text x="290" y="142.8">SCK</text>
<text x="315.1" y="139.3">RXEN</text>
<text x="316.6" y="142.8">GND</text>
<text x="326.3" y="141.4">5</text>
<text x="91.3" y="148.4">8</text>
<text x="110.2" y="146.7">NSS</text>
<text x="118.4" y="148.4">13</text>
<text x="118.4" y="144.9">14</text>
<text x="187.7" y="144.6">NSS</text>
<text x="214.3" y="144.6">GND</text>
<text x="283.5" y="144.9">19</text>
<text x="290" y="146.3">NSS</text>
<text x="316.6" y="146.3">GND</text>
<text x="326.3" y="144.9">4</text>
<text x="89.3" y="155.5">10</text>
<text x="91.3" y="152">9</text>
<text x="94.8" y="150.2">NC</text>
<text x="94.8" y="153.7">TXEN</text>
<text x="108.2" y="153.7">MISO</text>
<text x="108.2" y="150.2">MOSI</text>
<text x="118.4" y="155.5">11</text>
<text x="118.4" y="152">12</text>
<text x="181.2" y="153.7">21</text>
<text x="181.2" y="150.2">20</text>
<text x="187.7" y="155.2">ANT</text>
<text x="187.7" y="151.6">GND</text>
<text x="214.3" y="151.6">GND</text>
<text x="214.3" y="155.2">GND</text>
<text x="224" y="150.2">3</text>
<text x="224" y="153.7">2</text>
<text x="283.5" y="152">20</text>
<text x="283.5" y="155.5">21</text>
<text x="290" y="153.4">GND</text>
<text x="316.6" y="153.4">GND</text>
<text x="326.3" y="155.5">2</text>
<text x="326.3" y="152">3</text>
<text x="94.8" y="157.3">RXEN</text>
<text x="108.3" y="157.3">BUSY</text>
<text x="181.2" y="157.3">22</text>
<text x="187.7" y="158.7">GND</text>
<text x="214.3" y="158.7">GND</text>
<text x="224" y="157.3">1</text>
<text x="283.5" y="159">22</text>
<text x="290" y="156.9">ANT</text>
<text x="290" y="160.4">GND</text>
<text x="316.6" y="160.4">GND</text>
<text x="316.6" y="156.9">GND</text>
<text x="326.3" y="159">1</text>
<text x="84.2" y="185.5">12</text>
<text x="127" y="185.5">11</text>
<text x="84.2" y="189">13</text>
<text x="90.7" y="190.4">NC</text>
<text x="90.7" y="186.9">GND</text>
<text x="117.2" y="186.9">GND</text>
<text x="117.9" y="190.4">VCC</text>
<text x="127" y="189">10</text>
<text x="188.5" y="190.8">8</text>
<text x="215.2" y="190.8">16</text>
<text x="84.2" y="196.1">15</text>
<text x="84.2" y="192.5">14</text>
<text x="90.7" y="197.5">MOSI</text>
<text x="90.7" y="194">MISO</text>
<text x="116.2" y="194">DIO7</text>
<text x="116.2" y="197.5">DIO8</text>
<text x="127" y="192.5">9</text>
<text x="127" y="196.1">8</text>
<text x="186.5" y="197.8">10</text>
<text x="193" y="192.2">3V3</text>
<text x="206.2" y="192.2">ANT</text>
<text x="84.2" y="203.1">17</text>
<text x="84.2" y="199.6">16</text>
<text x="90.7" y="201">SCK</text>
<text x="116.2" y="201">DIO9</text>
<text x="127" y="199.6">7</text>
<text x="127" y="203.1">6</text>
<text x="186.5" y="201.4">11</text>
<text x="193" y="199.2">RST</text>
<text x="193" y="202.8">MISO</text>
<text x="204.4" y="202.8">DIO1</text>
<text x="215.2" y="201.4">6</text>
<text x="84.2" y="206.7">18</text>
<text x="90.7" y="208.1">BUSY</text>
<text x="90.7" y="204.5">NSS</text>
<text x="115.8" y="204.5">NRST</text>
<text x="119.9" y="208.1">NC</text>
<text x="127" y="206.7">5</text>
<text x="186.5" y="204.9">12</text>
<text x="186.5" y="208.4">13</text>
<text x="193" y="206.3">MOSI</text>
<text x="193" y="209.8">CLK</text>
<text x="204.4" y="206.3">DIO2</text>
<text x="215.2" y="204.9">5</text>
<text x="84.2" y="210.2">19</text>
<text x="90.7" y="211.6">GND</text>
<text x="117.2" y="211.6">GND</text>
<text x="127" y="210.2">4</text>
<text x="186.5" y="211.9">14</text>
<text x="193" y="213.4">CS</text>
<text x="215.2" y="215.5">1</text>
<text x="292.4" y="213.7">3</text>
<text x="295.9" y="215.5">3.3V</text>
<text x="309.3" y="215.5">MOSI</text>
<text x="311.2" y="211.9">NSS</text>
<text x="319.4" y="213.7">14</text>
<text x="319.4" y="210.2">15</text>
<text x="84.2" y="220.8">21</text>
<text x="84.2" y="217.2">20</text>
<text x="90.7" y="218.7">GND</text>
<text x="117.2" y="218.7">GND</text>
<text x="127" y="217.2">3</text>
<text x="127" y="220.8">2</text>
<text x="188.5" y="219">9</text>
<text x="193" y="220.4">BUSY</text>
<text x="205.4" y="220.4">GND</text>
<text x="205.4" y="216.9">GND</text>
<text x="215.2" y="219">2</text>
<text x="292.4" y="217.2">4</text>
<text x="292.4" y="220.8">5</text>
<text x="295.9" y="219">RESET</text>
<text x="309.3" y="219">MISO</text>
<text x="319.4" y="220.8">12</text>
<text x="319.4" y="217.2">13</text>
<text x="84.2" y="224.3">22</text>
<text x="90.7" y="225.7">GND</text>
<text x="90.7" y="222.2">ANT_2.4</text>
<text x="110" y="222.2">ANT_900</text>
<text x="117.2" y="225.7">GND</text>
<text x="127" y="224.3">1</text>
<text x="188.5" y="222.5">3</text>
<text x="188.5" y="226.1">4</text>
<text x="193" y="223.9">RXEN</text>
<text x="193" y="227.5">TXEN</text>
<text x="205.4" y="223.9">GND</text>
<text x="205.4" y="227.5">GND</text>
<text x="215.2" y="222.5">7</text>
<text x="215.2" y="226.1">15</text>
<text x="292.4" y="224.3">6</text>
<text x="292.4" y="227.8">7</text>
<text x="295.9" y="222.5">DIO0</text>
<text x="295.9" y="226.1">DIO1</text>
<text x="309.7" y="226.1">DIO5</text>
<text x="311.4" y="222.5">SCK</text>
<text x="319.4" y="227.8">10</text>
<text x="319.4" y="224.3">11</text>
<text x="292.4" y="231.4">8</text>
<text x="295.9" y="229.6">DIO2</text>
<text x="295.9" y="233.1">DIO3</text>
<text x="309.7" y="229.6">DIO4</text>
</g>
<g font-size="3.2">
<text x="211.9" y="53.2">GND</text>
<text x="220.7" y="51.4">16</text>
<text x="193.6" y="55">2</text>
<text x="197.1" y="56.7">GND</text>
<text x="211.9" y="77.9">GND</text>
<text x="220.7" y="76.1">9</text>
<text x="91.3" y="127.3">2</text>
<text x="94.8" y="129">GND</text>
<text x="118.4" y="137.9">16</text>
<text x="109.6" y="139.6">GND</text>
<text x="91.3" y="144.9">7</text>
<text x="94.8" y="146.7">GND</text>
<text x="292.4" y="206.7">1</text>
<text x="295.9" y="208.4">GND</text>
<text x="310.7" y="208.4">GND</text>
<text x="319.4" y="206.7">16</text>
<text x="292.4" y="210.2">2</text>
<text x="295.9" y="211.9">GND</text>
<text x="310.7" y="233.1">GND</text>
<text x="319.4" y="231.4">9</text>
</g>
<g font-size="3.2" fill="#f00">
<text x="91.3" y="123.8">1</text>
<text x="94.8" y="125.5">VCC</text>
</g>
<g font-size="2.5" fill="#8d2323">
<text x="64.6" y="40.5">GND</text>
<text x="82.9" y="40.5">BATIN</text>
<text x="64.6" y="47.6">P0.08</text>
<text x="64.6" y="44">P0.06</text>
<text x="82.9" y="44">BATIN</text>
<text x="85" y="47.6">GND</text>
<text x="64.6" y="51.1">GND</text>
<text x="85.7" y="51.1">RST</text>
<text x="64.6" y="54.6">GND</text>
<text x="64.6" y="58.1">P0.17</text>
<text x="79.8" y="54.6">3.3v Out</text>
<text x="83.6" y="58.1">P0.31</text>
<text x="64.6" y="61.7">P0.20</text>
<text x="64.6" y="65.2">P0.22</text>
<text x="83.6" y="61.7">P0.29</text>
<text x="83.6" y="65.2">P0.02</text>
<text x="64.6" y="68.7">P0.24</text>
<text x="83.6" y="68.7">P1.15</text>
<text x="64.6" y="72.2">P1.00</text>
<text x="64.6" y="75.8">P0.11</text>
<text x="83.6" y="72.2">P1.13</text>
<text x="83.6" y="75.8">P1.11</text>
<text x="64.6" y="79.3">P1.04</text>
<text x="64.6" y="82.8">P1.06</text>
<text x="83.6" y="82.8">P0.09</text>
<text x="83.6" y="79.3">P0.10</text>
<text x="68.1" y="91.3" transform="rotate(-90 68.1 91.3)">P1.01</text>
<text x="71.6" y="91.3" transform="rotate(-90 71.6 91.3)">P1.02</text>
<text x="75.1" y="91.3" transform="rotate(-90 75.1 91.3)">P1.07</text>
</g>
</svg>
